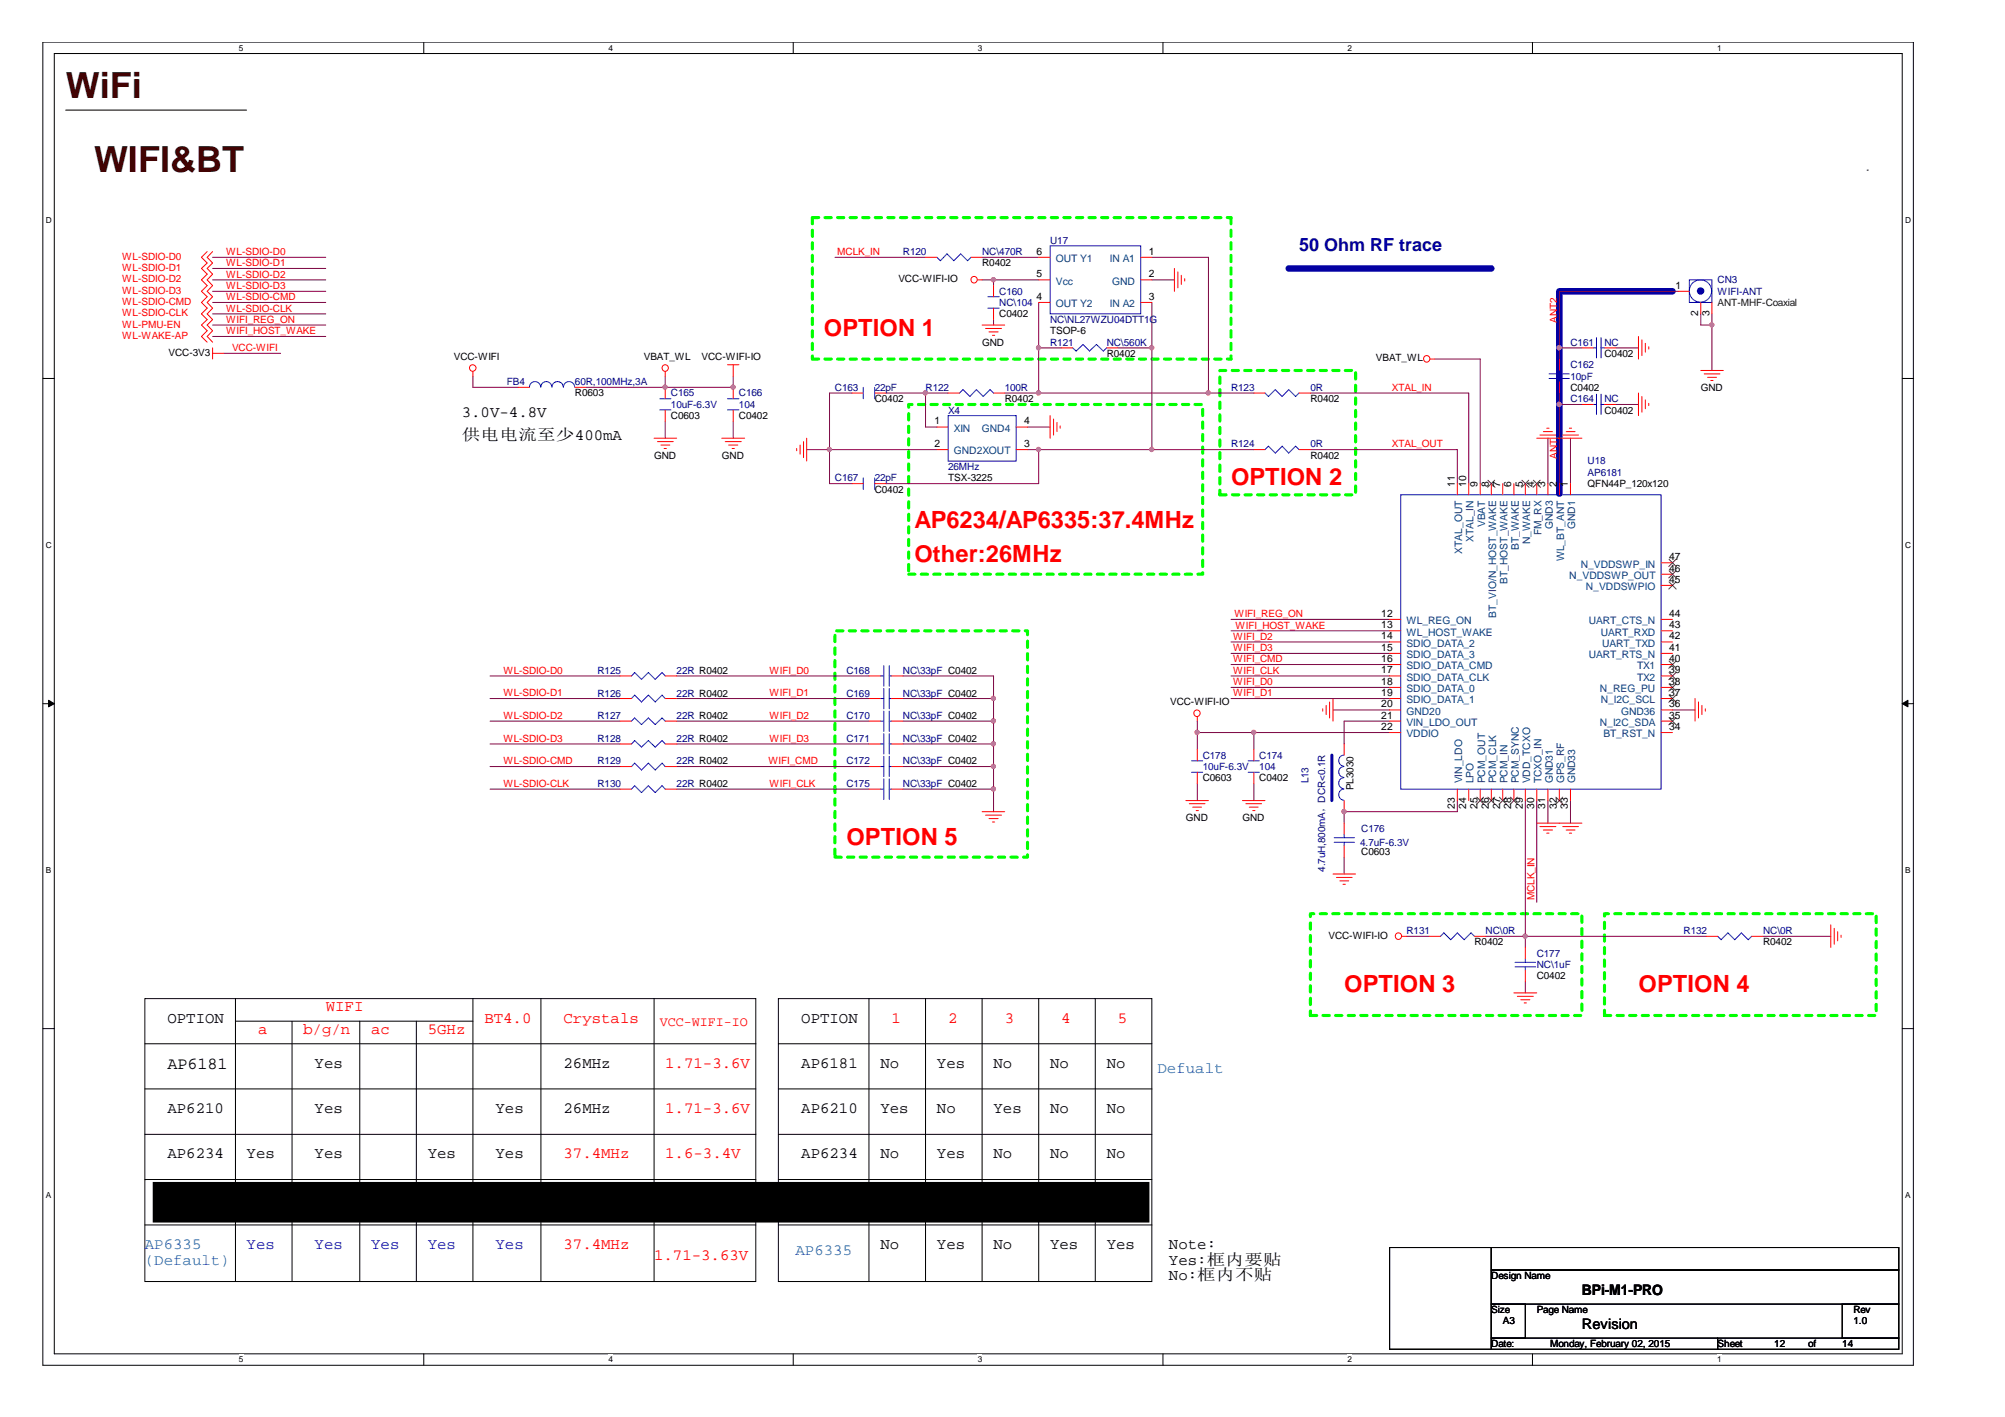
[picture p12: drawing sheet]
<svg xmlns="http://www.w3.org/2000/svg" width="297mm" height="210mm" viewBox="0 0 297 210" stroke-linecap="round" stroke-linejoin="round" font-family="sans-serif">
<path d="M6.3 6.2h277.2v196h-277.2zM8 7.9h273.8v192.6h-273.8z" fill="none" stroke="#000" stroke-width=".15"/>
<g fill="#fff">
<path d="M35.4 6.4h.6v1.4h-.6z"/>
<path d="M35.4 200.7h.6v1.4h-.6z"/>
</g>
<path d="M62.8 6.2v1.7M62.8 200.5v1.7" fill="none" stroke="#000" stroke-width=".15"/>
<g fill="#fff">
<path d="M90.1 6.4h.7v1.4h-.7z"/>
<path d="M90.1 200.7h.7v1.4h-.7z"/>
</g>
<path d="M117.5 6.2v1.7M117.5 200.5v1.7" fill="none" stroke="#000" stroke-width=".15"/>
<g fill="#fff">
<path d="M144.9 6.4h.6v1.4h-.6z"/>
<path d="M144.9 200.7h.6v1.4h-.6z"/>
</g>
<path d="M172.3 6.2v1.7M172.3 200.5v1.7" fill="none" stroke="#000" stroke-width=".15"/>
<g fill="#fff">
<path d="M199.6 6.4h.7v1.4h-.7z"/>
<path d="M199.6 200.7h.7v1.4h-.7z"/>
</g>
<path d="M227 6.2v1.7M227 200.5v1.7" fill="none" stroke="#000" stroke-width=".15"/>
<g fill="#fff">
<path d="M254.4 6.4h.6v1.4h-.6z"/>
<path d="M254.4 200.7h.6v1.4h-.6z"/>
<path d="M6.8 31.9h.8v1.4h-.8z"/>
<path d="M282.2 31.9h.9v1.4h-.9z"/>
<path d="M6.8 80.1h.8v1.4h-.8z"/>
<path d="M282.2 80.1h.9v1.4h-.9z"/>
</g>
<path d="M6.3 56.1h1.7M281.8 56.1h1.7" fill="none" stroke="#000" stroke-width=".15"/>
<g fill="#fff">
<path d="M6.8 128.2h.7v1.4h-.7z"/>
<path d="M282.2 128.2h.8v1.4h-.8z"/>
</g>
<path d="M6.3 104.2h1.7M281.8 104.2h1.7" fill="none" stroke="#000" stroke-width=".15"/>
<g fill="#000" stroke="#000" stroke-width=".15">
<path d="M7.2 103.7l.8 .5-.8 .5z" fill-rule="evenodd"/>
<path d="M281.8 104.2l.9-.5v1z" fill-rule="evenodd"/>
</g>
<g fill="#fff">
<path d="M6.8 176.4h.7v1.4h-.7z"/>
<path d="M282.2 176.4h.8v1.4h-.8z"/>
</g>
<g fill="none" stroke="#000" stroke-width=".15">
<path d="M9.7 16.3h26.8M276.6 25.2h.2M6.3 152.4h1.7M21.5 147.9h90.5v41.9h-90.5zM21.5 154.6h90.5M34.9 151.3h35.2M34.9 147.9v41.9M43.3 151.3v38.5M53.3 151.3v38.5M61.7 151.3v38.5M70.1 147.9v41.9M80.1 147.9v41.9"/>
<path d="M96.9 147.9v41.9M115.3 147.9h55.3v41.9h-55.3zM115.3 154.6h55.3M128.7 147.9v41.9M137.1 147.9v41.9M145.5 147.9v41.9M153.9 147.9v41.9M162.3 147.9v41.9M281.8 152.4h1.7M21.5 174.7h90.5M21.5 161.3h90.5M21.5 168h90.5"/>
<path d="M115.3 174.7h55.3M115.3 161.3h55.3M115.3 168h55.3M21.5 181.5h90.5M115.3 181.5h55.3M205.9 184.8h15v15.1h-15zM220.9 184.8h60.4v3.3h-60.4zM220.9 188.1h60.4v5.1h-60.4zM220.9 193.2h5.1v5h-5.1zM220.9 198.2h33.6v1.7h-33.6zM254.5 198.2h26.8v1.7h-26.8zM272.9 193.2h8.4v5h-8.4z"/>
</g>
<path d="M120.4 32.2h62M120.4 32.2v21M182.4 32.2v21M120.4 53.2h62M134.6 59.9h43.6v25.2h-43.6zM180.7 54.9h20.1v18.4h-20.1zM123.7 93.4h28.5v33.6h-28.5zM194.1 135.4h40.3v15h-40.3zM237.7 135.4h40.3v15h-40.3z" fill="none" stroke="#0f0" stroke-width=".47" stroke-dasharray=".9 .9"/>
<path d="M190.9 39.8h30M231 43.2v29.9M231.2 43.2h16.6" fill="none" stroke="#0000a0" stroke-width=".97"/>
<path d="M23.1 175.6h146.7v5h-146.7z" fill-rule="evenodd" fill="#000" stroke="#000" stroke-width=".97"/>
<g fill="none" stroke="#800040" stroke-width=".15">
<path d="M31.5 38.1h16.8M31.5 39.8h16.8M123.7 38.1h13.4M145.5 38.1h8.4M170.6 38.1h8.4v20.1M31.5 48.1h16.8M31.5 49.8h16.8M31.5 41.5h16.8M31.5 43.2h16.8M31.5 44.8h16.8M31.5 46.5h16.8M33.2 52.3h8.4"/>
<path d="M70.1 55.7v1.7h6.7M98.6 55.7v1.7M108.6 55.7v1.7h-21.8M126.2 58.2h-3.3v13.4h3.3M131.3 58.2h9.2M137.1 58.2v5.1h1.7M145.5 41.5h8.4M147.2 41.5v.8M147.2 47.3v.8M148.8 58.2h37M153.9 44.8v13.4M153.9 51.5h3.3"/>
<path d="M165.6 51.5h5M170.6 41.5h3.4M170.6 44.8v21.8M194.1 58.2h23.5v13.4M212.6 53.2h6.7v18.4M231 51.5h3.4M231 59.9h3.4M231 58.2v13.4M239.4 51.5h3.3M239.4 59.9h3.3M248.6 43.2h-17.6v10M252 46.5v1.6h1.6"/>
<path d="M253.6 46.5v8.4M98.6 62.4v2.5M108.6 62.4v2.5M119.5 66.6h19.3M152.2 66.6h33.6M152.2 63.3h3.4M153.9 66.6v5h-22.6M194.1 66.6h21.8v5M229.3 64.9v6.7M232.7 64.9v6.7M182.4 98.4h23.5M182.4 91.8h23.5"/>
<path d="M182.4 95.1h23.5M182.4 96.8h23.5M182.4 93.4h23.5M72.6 113.6h19.3M72.6 100.1h19.3M72.6 103.5h19.3M72.6 106.8h19.3M72.6 110.2h19.3M72.6 116.9h19.3M100.2 113.6h28.5M100.2 100.1h28.5M100.2 103.5h28.5"/>
<path d="M100.2 106.8h28.5M100.2 110.2h28.5M100.2 116.9h28.5M133.8 113.6h13.4M133.8 100.1h13.4v20.1M133.8 103.5h13.4M133.8 106.8h13.4M133.8 110.2h13.4M133.8 116.9h13.4M177.4 108.5h28.5M177.4 106.8v4.2M177.4 116v2.6"/>
<path d="M182.4 100.1h23.5M182.4 103.5h23.5M182.4 101.8h23.5M185.8 108.5v2.5M185.8 116v2.6M197.5 105.2h8.4M205.9 106.8h-6.8v3.4M215.9 118.6v1.6h-16.8v1.7M226 118.6v21.7M227.7 118.6v15.1M229.3 118.6v3.3M232.7 118.6v3.3"/>
<path d="M247.8 105.2h3.3M199.1 127v2.5M208.4 138.7h3.3M220.1 138.7h32.7M261.2 138.7h10M226 145.4v1.7"/>
</g>
<g fill="#f0f" stroke="#f0f" stroke-width=".15">
<circle cx="185.7" cy="108.5" r=".32"/>
<circle cx="153.9" cy="66.6" r=".32"/>
<circle cx="122.9" cy="66.6" r=".32"/>
<circle cx="170.6" cy="66.6" r=".32"/>
<circle cx="179" cy="58.2" r=".32"/>
<circle cx="147.2" cy="41.4" r=".32"/>
<circle cx="170.6" cy="51.5" r=".32"/>
<circle cx="226" cy="138.7" r=".32"/>
<circle cx="153.9" cy="58.2" r=".32"/>
<circle cx="153.9" cy="51.5" r=".32"/>
<circle cx="231" cy="59.9" r=".32"/>
<circle cx="231" cy="51.5" r=".32"/>
<circle cx="137.1" cy="58.2" r=".32"/>
<circle cx="199.1" cy="120.2" r=".32"/>
<circle cx="98.5" cy="57.3" r=".32"/>
<circle cx="147.2" cy="116.9" r=".32"/>
<circle cx="147.2" cy="113.5" r=".32"/>
<circle cx="147.2" cy="110.2" r=".32"/>
<circle cx="147.2" cy="106.8" r=".32"/>
<circle cx="147.2" cy="103.5" r=".32"/>
<circle cx="253.6" cy="48.1" r=".32"/>
<circle cx="108.6" cy="57.3" r=".32"/>
<circle cx="177.4" cy="108.5" r=".32"/>
</g>
<g fill="none" stroke="#f00" stroke-width=".15">
<path d="M30.7 37.3l-.9 .8 .9 .9-.9 .8 .9 .8-.9 .9 .9 .8-.9 .9 .9 .8-.9 .8 .9 .8-.9 .9 .9 .8-.9 .8 .9 .9-.9 .8 .9 .9M31.5 37.3l-.8 .8 .8 .9-.8 .8 .8 .8-.8 .9 .8 .8-.8 .9 .8 .8-.8 .8 .8 .8-.8 .9 .8 .8-.8 .8 .8 .9-.8 .8 .8 .9M137.1 38.1h1.7M143.8 38.1h1.7M153.9 38.1h1.7M169 38.1h1.6M174 39.8v3.4M31.5 52.3h1.7M31.5 51.5v1.7M70.1 55v.7M76.8 57.4h1.6M85.2 57.4h1.6"/>
<path d="M98.6 55v.7M98.6 57.4v1.7M107.8 54h1.7M108.6 54v1.7M108.6 57.4v1.7M126.2 58.2h1.7M129.6 58.2h1.7M140.5 58.2h1.7M144.8 41.5h.7M145.5 48.1h3.3M146 48.7h2.4M146.5 49.2h1.4"/>
<path d="M147 49.7h.4M147.2 58.2h1.6M147.2 42.3v1.7M147.2 45.6v1.7M153.9 41.5h1.7M153.9 44.8h1.7M157.2 51.5h1.7M164 51.5h1.6M169 41.5h1.6M169 44.8h1.6M174.5 40.3v2.3M175 40.8v1.3"/>
<path d="M175.5 41.3v.3M185.8 58.2h1.6M192.4 58.2h1.7M211.9 53.2h.7M231 53.2v1.7M231 56.5v1.7M234.4 59.9h1.7M234.4 51.5h1.7M237.7 59.9h1.7M237.7 51.5h1.7M242.7 49.8v3.4M242.7 58.2v3.4"/>
<path d="M243.2 50.3v2.4M243.2 58.7v2.4M243.8 50.9v1.3M243.8 59.2v1.4M244.3 51.4v.3M244.3 59.7v.4M248.6 43.2h1.7M252 54.9h3.3M252 44.8v1.7M252.5 55.4h2.3M253 55.9h1.3M253.4 56.4h.4"/>
<path d="M253.6 44.8v1.7M96.9 64.9h3.3M97.4 65.4h2.3M97.9 65.9h1.3M98.4 66.4h.3M98.6 60.7v1.7M106.9 64.9h3.4M107.4 65.4h2.4M107.9 65.9h1.4M108.5 66.4h.3M108.6 60.7v1.7M118 66.4v.4"/>
<path d="M118.5 65.9v1.4M119 65.4v2.4M119.5 64.9v3.4M126.2 71.6h1.7M129.6 71.6h1.7M138.8 66.6h1.7M138.8 63.3h1.7M150.5 66.6h1.7M150.5 63.3h1.7M155.6 61.6v3.3M156.1 62.1v2.3M156.6 62.6v1.3"/>
<path d="M157.1 63.1v.3M185.8 66.6h1.6M192.4 66.6h1.7M215.9 71.6v1.7M217.6 71.6v1.7M219.3 71.6v1.7M220.9 71.6v1.7M222.6 71.6v1.7M224.3 71.6v1.7M226 71.6v1.7M227.7 64.9h6.7M227.7 71.6v1.7"/>
<path d="M228.1 64.4h2.4M228.6 63.9h1.4M229.2 63.4h.3M229.3 71.6v1.7M231 71.6v1.7M231.5 64.4h2.3M232 63.9h1.3M232.5 63.4h.3M232.7 71.6v1.7M205.9 98.4h1.6M205.9 93.4h1.6M205.9 95.1h1.6"/>
<path d="M205.9 96.8h1.6M205.9 91.8h1.6M246.1 98.4h1.7M246.1 93.4h1.7M246.1 95.1h1.7M246.1 96.8h1.7M246.1 91.8h1.7M246.1 86.7h1.7M246.1 85.1h1.7M246.1 83.4h1.7M91.9 100.1h1.7M91.9 116.9h1.7"/>
<path d="M91.9 106.8h1.7M91.9 113.6h1.7M91.9 110.2h1.7M91.9 103.5h1.7M98.6 100.1h1.6M98.6 116.9h1.6M98.6 106.8h1.6M98.6 113.6h1.6M98.6 110.2h1.6M98.6 103.5h1.6M128.7 100.1h1.7M128.7 116.9h1.7"/>
<path d="M128.7 106.8h1.7M128.7 113.6h1.7M128.7 110.2h1.7M128.7 103.5h1.7M132.1 100.1h1.7M132.1 116.9h1.7M132.1 106.8h1.7M132.1 113.6h1.7M132.1 110.2h1.7M132.1 103.5h1.7M175.7 118.6h3.3M176.2 119.1h2.3"/>
<path d="M176.7 119.6h1.3M177.4 106.2v.6M177.4 111v1.7M177.4 114.4v1.6M184.1 118.6h3.3M184.6 119.1h2.3M185.1 119.6h1.3M185.8 111v1.7M185.8 114.4v1.6M196 105v.3M196.5 104.5v1.3M197 104v2.4"/>
<path d="M197.5 103.5v3.3M199.1 110.2v1.7M199.1 118.6v1.6M205.9 100.1h1.6M205.9 106.8h1.6M205.9 103.5h1.6M205.9 101.8h1.6M205.9 105.2h1.6M205.9 108.5h1.6M215.9 116.9v1.7M217.6 116.9v1.7M219.3 116.9v1.7"/>
<path d="M220.9 116.9v1.7M222.6 116.9v1.7M224.3 116.9v1.7M226 116.9v1.7M227.7 116.9v1.7M229.3 116.9v1.7M231 116.9v1.7M232.7 116.9v1.7M246.1 100.1h1.7M246.1 106.8h1.7M246.1 103.5h1.7M246.1 101.8h1.7"/>
<path d="M246.1 105.2h1.7M246.1 108.5h1.7M251.1 103.5v3.3M251.6 104v2.4M252.1 104.5v1.3M252.6 105v.3M145.5 120.2h3.3M146 120.7h2.4M146.5 121.3h1.4M147 121.8h.4M177.2 120.1h.3M185.6 120.1h.3"/>
<path d="M197.5 129.5h3.3M198 130h2.3M198.5 130.5h1.3M199 131h.3M199.1 121.9v1.7M199.1 125.3v1.7M207.7 138.7h.7M211.7 138.7h1.7M218.4 138.7h1.7M227.7 121.9h6.7M228.1 122.4h2.4M228.6 123h1.4"/>
<path d="M229.2 123.4h.3M231.5 122.4h2.3M232 123h1.3M232.5 123.4h.3M252.8 138.7h1.7M259.5 138.7h1.7M271.2 137v3.3M271.7 137.5v2.4M272.2 138v1.4M272.8 138.5v.4M224.3 147.1h3.4M224.8 147.6h2.4"/>
<path d="M225.3 148.1h1.4M225.8 148.6h.3M226 140.3v1.7M226 143.7v1.7"/>
<circle cx="70" cy="54.5" r=".49"/>
<circle cx="98.5" cy="54.5" r=".48"/>
<circle cx="144.3" cy="41.4" r=".48"/>
<circle cx="211.4" cy="53.2" r=".48"/>
<circle cx="177.3" cy="105.7" r=".48"/>
<circle cx="207.2" cy="138.7" r=".48"/>
</g>
<g fill="none" stroke="#00f" stroke-width=".15">
<path d="M138.8 38.1l.5 .5 1-1 1 1 1-1 1 1 .5-.5M155.6 36.4h13.4v10.1h-13.4zM78.4 57.3a.83 .83 0 0 1 .9-.8 .83 .83 0 0 1 .8 .8M80.1 57.3a.8 .8 0 0 1 .8-.8 .8 .8 0 0 1 .8 .8M81.8 57.3a.83 .83 0 0 1 .8-.8 .83 .83 0 0 1 .8 .8M83.5 57.3a.83 .83 0 0 1 .8-.8 .83 .83 0 0 1 .8 .8M97.7 59.1h1.7M107.8 59.1h1.7M127.9 57.4v1.7M129.6 57.4v1.7M142.2 58.2l.5-.5 1 1 1-1 1 1 1-1 .5 .5M146.3 45.6h1.7"/>
<path d="M146.3 44h1.7M158.9 51.5l.5 .5 1-1 1 1 1-1 1 1 .6-.5M187.4 58.2l.5 .5 1-1 1 1 1-1 1 1 .5-.5M229.5 55.4h3M229.5 56.1h3M231 54.9v.5M231 56.1v.4M236.1 59.9h.4M236.1 51.5h.4M236.5 50v3M236.5 58.4v3M237.2 50v3"/>
<path d="M237.2 58.4v3M237.2 59.9h.5M237.2 51.5h.5M250.3 41.5h3.3v3.3h-3.3zM97.7 60.7h1.7M107.8 60.7h1.7M127.9 70.8v1.7M129.6 70.8v1.7M140.5 61.6h10v6.7h-10zM187.4 66.6l.5-.5 1 1 1-1 1 1 1-1 .5 .5M207.5 73.3h38.6v43.6h-38.6zM130.9 98.6v3.1"/>
<path d="M131.7 98.6v3.1M93.6 106.8l.4-.4 1 .9 1.1-.9 1 .9 1-.9 .5 .4M93.6 100.1l.4-.5 1 1 1.1-1 1 1 1-1 .5 .5M93.6 116.9l.4-.5 1 1 1.1-1 1 1 1-1 .5 .5M93.6 110.2l.4-.5 1 1 1.1-1 1 1 1-1 .5 .5M93.6 113.6l.4-.6 1 1.1 1.1-1.1 1 1.1 1-1.1 .5 .6M93.6 103.5l.4-.5 1 1 1.1-1 1 1 1-1 .5 .5M130.4 100.1h.5M130.4 106.8h.5M130.4 116.9h.5M130.4 113.6h.5M130.4 103.5h.5"/>
<path d="M130.4 110.2h.5M130.9 102v3M130.9 105.3v3M130.9 108.7v3M130.9 112v3M130.9 115.4v3M131.7 100.1h.4M131.7 102v3M131.7 105.3v3M131.7 108.7v3M131.7 112v3M131.7 115.4v3"/>
<path d="M131.7 106.8h.4M131.7 116.9h.4M131.7 113.6h.4M131.7 103.5h.4M131.7 110.2h.4M176.5 114.4h1.7M176.5 112.7h1.7M184.9 114.4h1.7M184.9 112.7h1.7M199.1 116.9a.83 .83 0 0 0-.8 .8 .83 .83 0 0 0 .8 .8M199.1 115.2a.83 .83 0 0 0-.8 .8 .83 .83 0 0 0 .8 .9M199.1 113.6a.81 .81 0 0 0-.8 .8 .81 .81 0 0 0 .8 .8"/>
<path d="M199.1 111.9a.83 .83 0 0 0-.8 .8 .83 .83 0 0 0 .8 .8M197.7 124.1h3M197.7 124.8h3M199.1 123.6v.5M199.1 124.8v.5M213.4 138.7l.5-.5 1 1 1-1 1 1 1-1 .5 .5M254.5 138.7l.5 .5 1-1 1 1 1-1 1 1 .5-.5M224.5 142.6h3M224.5 143.2h3M226 142v.6M226 143.2v.5"/>
<circle cx="251.9" cy="43.1" r="1.65"/>
</g>
<path d="M197.3 111.9v6.7" fill="none" stroke="#00f" stroke-width=".47"/>
<circle cx="252" cy="43.1" r=".48" fill="#00f" stroke="#00f" stroke-width=".15"/>
<g fill="none" stroke="#804000" stroke-width=".15">
<path d="M220.4 71.1l1.1 1.1M221.4 71.1l-1 1.1M225.5 71.1l1 1.1M226.5 71.1l-1.1 1.1M227.2 71.1l1 1.1M228.2 71.1l-1.1 1.1M247.3 99.6l1 1.1M247.3 97.9l1 1.1M247.3 86.2l1 1.1M247.3 84.6l1 1M247.3 82.9l1 1M248.3 99.6l-1.1 1.1"/>
<path d="M248.3 97.9l-1.1 1.1M248.3 86.2l-1.1 1.1M248.3 84.6l-1.1 1M248.3 82.9l-1.1 1M218.8 118.1l1 1M219.8 118.1l-1.1 1M220.4 118.1l1.1 1M221.4 118.1l-1 1M222.1 118.1l1.1 1M223.1 118.1l-1 1M223.8 118.1l1 1M224.8 118.1l-1.1 1"/>
<path d="M230.5 118.1l1.1 1M231.5 118.1l-1 1M247.3 103l1 1M247.3 106.3l1 1.1M247.3 101.3l1 1.1M248.3 103l-1.1 1M248.3 106.3l-1.1 1.1M248.3 101.3l-1.1 1.1"/>
</g>
<g font-size="5.3" fill="#400000">
<text x="9.7" y="14.5">WiFi</text>
<text x="13.9" y="25.4">WIFI&amp;BT</text>
</g>
<g font-size="3.5" fill="#f00">
<text x="122" y="49.8">OPTION 1</text>
<text x="182.4" y="71.9">OPTION 2</text>
<text x="135.5" y="78.2">AP6234/AP6335:37.4MHz</text>
<text x="135.5" y="83.3">Other:26MHz</text>
<text x="125.4" y="125.2">OPTION 5</text>
<text x="199.1" y="147">OPTION 3</text>
<text x="242.7" y="147">OPTION 4</text>
</g>
<text font-size="2.7" fill="#000080" x="192.4" y="37.2">50 Ohm RF trace</text>
<text font-size="2.5" x="24.8" y="158.3">AP6181</text>
<g font-size="2.3">
<text x="68.4" y="65.2">供电电流至少400mA</text>
<text x="68.4" y="61.8">3.0V-4.8V</text>
<text x="24.8" y="151.5">OPTION</text>
<text x="118.7" y="151.5">OPTION</text>
<text x="46.6" y="158.2">Yes</text>
<text x="83.5" y="158.2">26MHz</text>
<text x="118.7" y="158.2">AP6181</text>
<text x="130.4" y="158.2">No</text>
<text x="138.8" y="158.2">Yes</text>
<text x="147.2" y="158.2">No</text>
<text x="155.6" y="158.2">No</text>
<text x="164" y="158.2">No</text>
<text x="24.8" y="164.9">AP6210</text>
<text x="46.6" y="164.9">Yes</text>
<text x="73.4" y="164.9">Yes</text>
<text x="83.5" y="164.9">26MHz</text>
<text x="118.7" y="164.9">AP6210</text>
<text x="130.4" y="164.9">Yes</text>
<text x="138.8" y="164.9">No</text>
<text x="147.2" y="164.9">Yes</text>
<text x="155.6" y="164.9">No</text>
<text x="164" y="164.9">No</text>
<text x="24.8" y="171.6">AP6234</text>
<text x="36.5" y="171.6">Yes</text>
<text x="46.6" y="171.6">Yes</text>
<text x="63.4" y="171.6">Yes</text>
<text x="73.4" y="171.6">Yes</text>
<text x="118.7" y="171.6">AP6234</text>
<text x="130.4" y="171.6">No</text>
<text x="138.8" y="171.6">Yes</text>
<text x="147.2" y="171.6">No</text>
<text x="155.6" y="171.6">No</text>
<text x="164" y="171.6">No</text>
<text x="130.4" y="185">No</text>
<text x="138.8" y="185">Yes</text>
<text x="147.2" y="185">No</text>
<text x="155.6" y="185">Yes</text>
<text x="164" y="185">Yes</text>
<text x="173.2" y="185">Note:</text>
<text x="173.2" y="187.3">Yes:框内要贴</text>
<text x="173.2" y="189.7">No:框内不贴</text>
</g>
<g font-size="2.3" fill="#f00">
<text x="48.3" y="149.8">WIFI</text>
<text x="38.2" y="153.2">a</text>
<text x="44.9" y="153.2">b/g/n</text>
<text x="55" y="153.2">ac</text>
<text x="63.4" y="153.2">5GHz</text>
<text x="71.8" y="151.5">BT4.0</text>
<text x="83.5" y="151.5">Crystals</text>
<text x="132.1" y="151.5">1</text>
<text x="140.5" y="151.5">2</text>
<text x="148.8" y="151.5">3</text>
<text x="157.2" y="151.5">4</text>
<text x="165.6" y="151.5">5</text>
<text x="98.6" y="158.2">1.71-3.6V</text>
<text x="98.6" y="164.9">1.71-3.6V</text>
<text x="83.5" y="171.6">37.4MHz</text>
<text x="98.6" y="171.6">1.6-3.4V</text>
<text x="83.5" y="185">37.4MHz</text>
<text x="96.9" y="186.7">1.71-3.63V</text>
</g>
<g font-size="2.3" fill="#0080ff">
<text x="171.5" y="159">Defualt</text>
<text x="21.5" y="185">AP6335</text>
<text x="117.9" y="185.9">AP6335</text>
<text x="21.5" y="187.3">(Default)</text>
</g>
<g font-size="2.3" fill="#00f">
<text x="36.5" y="185">Yes</text>
<text x="46.6" y="185">Yes</text>
<text x="55" y="185">Yes</text>
<text x="63.4" y="185">Yes</text>
<text x="73.4" y="185">Yes</text>
</g>
<g font-size="2.2">
<text x="234.4" y="191.9">BPi-M1-PRO</text>
<text x="234.4" y="196.8">Revision</text>
</g>
<text font-size="2" fill="#f00" x="97.7" y="152">VCC-WIFI-IO</text>
<g font-size="1.5" fill="#f00">
<text x="18.1" y="38.5">WL-SDIO-D0</text>
<text x="18.1" y="40.1">WL-SDIO-D1</text>
<text x="18.1" y="41.8">WL-SDIO-D2</text>
<text x="33.5" y="41.1">WL-SDIO-D2</text>
<text x="33.5" y="37.8">WL-SDIO-D0</text>
<text x="33.5" y="39.4">WL-SDIO-D1</text>
<text x="124" y="37.8">MCLK_IN</text>
<text x="18.1" y="46.8">WL-SDIO-CLK</text>
<text x="18.1" y="45.1">WL-SDIO-CMD</text>
<text x="18.1" y="43.5">WL-SDIO-D3</text>
<text x="33.5" y="47.8">WIFI_REG_ON</text>
<text x="33.5" y="44.5">WL-SDIO-CMD</text>
<text x="33.5" y="46.2">WL-SDIO-CLK</text>
<text x="33.5" y="42.8">WL-SDIO-D3</text>
<text x="230.7" y="47.8" transform="rotate(-90 230.7 47.8)">ANT2</text>
<text x="18.1" y="48.5">WL-PMU-EN</text>
<text x="18.1" y="50.2">WL-WAKE-AP</text>
<text x="33.5" y="49.5">WIFI_HOST_WAKE</text>
<text x="34.4" y="52">VCC-WIFI</text>
<text x="206.2" y="57.9">XTAL_IN</text>
<text x="206.2" y="66.3">XTAL_OUT</text>
<text x="230.7" y="68" transform="rotate(-90 230.7 68)">ANT</text>
<text x="182.7" y="94.8">WIFI_D2</text>
<text x="182.9" y="91.4">WIFI_REG_ON</text>
<text x="183" y="93.1">WIFI_HOST_WAKE</text>
<text x="74.6" y="99.8">WL-SDIO-D0</text>
<text x="114" y="99.8">WIFI_D0</text>
<text x="182.7" y="98.1">WIFI_CMD</text>
<text x="182.7" y="99.8">WIFI_CLK</text>
<text x="182.7" y="101.5">WIFI_D0</text>
<text x="182.7" y="96.4">WIFI_D3</text>
<text x="74.6" y="106.5">WL-SDIO-D2</text>
<text x="74.6" y="103.1">WL-SDIO-D1</text>
<text x="114" y="103.1">WIFI_D1</text>
<text x="114" y="106.5">WIFI_D2</text>
<text x="182.7" y="103.1">WIFI_D1</text>
<text x="74.6" y="113.2">WL-SDIO-CMD</text>
<text x="74.6" y="109.9">WL-SDIO-D3</text>
<text x="113.8" y="113.2">WIFI_CMD</text>
<text x="114" y="109.9">WIFI_D3</text>
<text x="74.6" y="116.6">WL-SDIO-CLK</text>
<text x="114" y="116.6">WIFI_CLK</text>
<text x="227.3" y="133.3" transform="rotate(-90 227.3 133.3)">MCLK_IN</text>
</g>
<g font-size="1.5">
<text x="133.1" y="41.8">VCC-WIFI-IO</text>
<text x="145.5" y="39.5">R0402</text>
<text x="153.5" y="41.1">5</text>
<text x="153.5" y="37.7">6</text>
<text x="170.2" y="37.7">1</text>
<text x="170.2" y="41.1">2</text>
<text x="148" y="47">C0402</text>
<text x="153.5" y="44.4">4</text>
<text x="170.2" y="44.4">3</text>
<text x="248.2" y="42.8">1</text>
<text x="251.6" y="46.8" transform="rotate(-90 251.6 46.8)">2</text>
<text x="253.2" y="46.8" transform="rotate(-90 253.2 46.8)">3</text>
<text x="25" y="52.7">VCC-3V3</text>
<text x="67.2" y="53.4">VCC-WIFI</text>
<text x="95.4" y="53.4">VBAT_WL</text>
<text x="103.9" y="53.4">VCC-WIFI-IO</text>
<text x="145.5" y="51.2">GND</text>
<text x="155.6" y="49.5">TSOP-6</text>
<text x="164" y="52.9">R0402</text>
<text x="203.8" y="53.5">VBAT_WL</text>
<text x="237.7" y="52.9">C0402</text>
<text x="85.2" y="58.7">R0603</text>
<text x="129.6" y="59.6">C0402</text>
<text x="148.8" y="59.6">R0402</text>
<text x="194.1" y="59.6">R0402</text>
<text x="232.7" y="57.9">C0402</text>
<text x="252" y="57.9">GND</text>
<text x="99.4" y="62.1">C0603</text>
<text x="109.5" y="62.1">C0402</text>
<text x="138.4" y="62.9">1</text>
<text x="151.7" y="62.9">4</text>
<text x="237.7" y="61.3">C0402</text>
<text x="96.9" y="68">GND</text>
<text x="106.9" y="68">GND</text>
<text x="138.4" y="66.2">2</text>
<text x="140.5" y="71.3">TSX-3225</text>
<text x="151.7" y="66.2">3</text>
<text x="194.1" y="68">R0402</text>
<text x="129.6" y="73">C0402</text>
<text x="215.5" y="72.1" transform="rotate(-90 215.5 72.1)">11</text>
<text x="217.2" y="72.1" transform="rotate(-90 217.2 72.1)">10</text>
<text x="218.9" y="72.1" transform="rotate(-90 218.9 72.1)">9</text>
<text x="220.6" y="72.1" transform="rotate(-90 220.6 72.1)">8</text>
<text x="222.2" y="72.1" transform="rotate(-90 222.2 72.1)">7</text>
<text x="223.9" y="72.1" transform="rotate(-90 223.9 72.1)">6</text>
<text x="225.6" y="72.1" transform="rotate(-90 225.6 72.1)">5</text>
<text x="227.3" y="72.1" transform="rotate(-90 227.3 72.1)">4</text>
<text x="228.9" y="72.1" transform="rotate(-90 228.9 72.1)">3</text>
<text x="230.6" y="72.1" transform="rotate(-90 230.6 72.1)">2</text>
<text x="232.3" y="72.1" transform="rotate(-90 232.3 72.1)">1</text>
<text x="235.2" y="72.2">QFN44P_120x120</text>
<text x="247.3" y="83">47</text>
<text x="247.3" y="86.3">45</text>
<text x="247.3" y="84.7">46</text>
<text x="204.6" y="93.1">13</text>
<text x="204.6" y="94.7">14</text>
<text x="204.6" y="91.4">12</text>
<text x="247.3" y="93.1">43</text>
<text x="247.3" y="94.7">42</text>
<text x="247.3" y="91.4">44</text>
<text x="204.6" y="101.4">18</text>
<text x="204.6" y="99.8">17</text>
<text x="204.6" y="98.1">16</text>
<text x="204.6" y="96.4">15</text>
<text x="247.3" y="99.8">39</text>
<text x="247.3" y="101.4">38</text>
<text x="247.3" y="98.1">40</text>
<text x="247.3" y="96.4">41</text>
<text x="173.4" y="104.5">VCC-WIFI-IO</text>
<text x="204.6" y="103.1">19</text>
<text x="204.6" y="104.8">20</text>
<text x="204.6" y="106.4">21</text>
<text x="247.3" y="103.1">37</text>
<text x="247.3" y="106.4">35</text>
<text x="247.3" y="104.8">36</text>
<text x="204.6" y="108.1">22</text>
<text x="247.3" y="108.1">34</text>
<text x="178.2" y="115.8">C0603</text>
<text x="186.6" y="115.8">C0402</text>
<text x="200.5" y="117.1" transform="rotate(-90 200.5 117.1)">PL3030</text>
<text x="215.5" y="119.8" transform="rotate(-90 215.5 119.8)">23</text>
<text x="217.2" y="119.8" transform="rotate(-90 217.2 119.8)">24</text>
<text x="218.9" y="119.8" transform="rotate(-90 218.9 119.8)">25</text>
<text x="220.6" y="119.8" transform="rotate(-90 220.6 119.8)">26</text>
<text x="222.2" y="119.8" transform="rotate(-90 222.2 119.8)">27</text>
<text x="223.9" y="119.8" transform="rotate(-90 223.9 119.8)">28</text>
<text x="225.6" y="119.8" transform="rotate(-90 225.6 119.8)">29</text>
<text x="227.3" y="119.8" transform="rotate(-90 227.3 119.8)">30</text>
<text x="228.9" y="119.8" transform="rotate(-90 228.9 119.8)">31</text>
<text x="230.6" y="119.8" transform="rotate(-90 230.6 119.8)">32</text>
<text x="232.3" y="119.8" transform="rotate(-90 232.3 119.8)">33</text>
<text x="175.7" y="121.6">GND</text>
<text x="184.1" y="121.6">GND</text>
<text x="201.7" y="126.6">C0603</text>
<text x="196.8" y="139">VCC-WIFI-IO</text>
<text x="218.4" y="140.1">R0402</text>
<text x="261.2" y="140.1">R0402</text>
<text x="227.7" y="145.1">C0402</text>
<text x="220.9" y="189.5">Design Name</text>
<text x="220.9" y="194.5">Size</text>
<text x="222.6" y="196.2">A3</text>
<text x="227.7" y="194.5">Page Name</text>
<text x="274.6" y="194.5">Rev</text>
<text x="274.6" y="196.2">1.0</text>
<text x="220.9" y="199.6">Date:</text>
<text x="229.7" y="199.6">Monday, February 02, 2015</text>
<text x="254.5" y="199.6">Sheet</text>
<text x="262.8" y="199.6">12</text>
<text x="267.9" y="199.6">of</text>
<text x="272.9" y="199.6">14</text>
</g>
<g font-size="1.5" fill="#000080">
<text x="133.8" y="37.8">R120</text>
<text x="145.5" y="37.8">NC\470R</text>
<text x="155.6" y="36.1">U17</text>
<text x="254.5" y="42">CN3</text>
<text x="148" y="43.7">C160</text>
<text x="148" y="45.3">NC\104</text>
<text x="155.6" y="47.9">NC\NL27WZU04DTT1G</text>
<text x="254.5" y="43.7">WIFI-ANT</text>
<text x="155.6" y="51.2">R121</text>
<text x="164" y="51.2">NC\560K</text>
<text x="232.7" y="51.2">C161</text>
<text x="237.7" y="51.2">NC</text>
<text x="75.1" y="57.1">FB4</text>
<text x="85.2" y="57.1">60R,100MHz,3A</text>
<text x="99.4" y="58.7">C165</text>
<text x="109.5" y="58.7">C166</text>
<text x="123.7" y="57.9">C163</text>
<text x="129.6" y="57.9">22pF</text>
<text x="137.1" y="57.9">R122</text>
<text x="148.8" y="57.9">100R</text>
<text x="182.4" y="57.9">R123</text>
<text x="194.1" y="57.9">0R</text>
<text x="232.7" y="59.6">C164</text>
<text x="232.7" y="54.5">C162</text>
<text x="232.7" y="56.2">10pF</text>
<text x="237.7" y="59.6">NC</text>
<text x="99.4" y="60.4">10uF-6.3V</text>
<text x="109.5" y="60.4">104</text>
<text x="140.5" y="61.3">X4</text>
<text x="123.7" y="71.3">C167</text>
<text x="129.6" y="71.3">22pF</text>
<text x="140.5" y="69.7">26MHz</text>
<text x="182.4" y="66.3">R124</text>
<text x="194.1" y="66.3">0R</text>
<text x="235.2" y="68.8">U18</text>
<text x="235.2" y="70.5">AP6181</text>
<text x="88.5" y="99.8">R125</text>
<text x="100.2" y="99.8">22R R0402</text>
<text x="125.4" y="99.8">C168</text>
<text x="133.8" y="99.8">NC\33pF C0402</text>
<text x="88.5" y="106.5">R127</text>
<text x="88.5" y="103.2">R126</text>
<text x="100.2" y="106.5">22R R0402</text>
<text x="100.2" y="103.2">22R R0402</text>
<text x="125.4" y="106.5">C170</text>
<text x="125.4" y="103.2">C169</text>
<text x="133.8" y="106.5">NC\33pF C0402</text>
<text x="133.8" y="103.2">NC\33pF C0402</text>
<text x="88.5" y="109.9">R128</text>
<text x="88.5" y="113.2">R129</text>
<text x="100.2" y="109.9">22R R0402</text>
<text x="100.2" y="113.2">22R R0402</text>
<text x="125.4" y="113.2">C172</text>
<text x="125.4" y="109.9">C171</text>
<text x="133.8" y="113.2">NC\33pF C0402</text>
<text x="133.8" y="109.9">NC\33pF C0402</text>
<text x="178.2" y="112.4">C178</text>
<text x="186.6" y="112.4">C174</text>
<text x="88.5" y="116.6">R130</text>
<text x="100.2" y="116.6">22R R0402</text>
<text x="125.4" y="116.6">C175</text>
<text x="133.8" y="116.6">NC\33pF C0402</text>
<text x="178.2" y="114.1">10uF-6.3V</text>
<text x="186.6" y="114.1">104</text>
<text x="193.8" y="116" transform="rotate(-90 193.8 116)">L13</text>
<text x="201.5" y="125.3">4.7uF-6.3V</text>
<text x="201.7" y="123.3">C176</text>
<text x="196.3" y="129.1" transform="rotate(-90 196.3 129.1)">4.7uH,800mA，DCR&lt;0.1R</text>
<text x="208.4" y="138.4">R131</text>
<text x="220.1" y="138.4">NC\0R</text>
<text x="227.7" y="141.7">C177</text>
<text x="227.7" y="143.4">NC\1uF</text>
<text x="249.4" y="138.4">R132</text>
<text x="261.2" y="138.4">NC\0R</text>
</g>
<g font-size="1.5" fill="#004080">
<text x="156.4" y="38.8">OUT Y1</text>
<text x="164.4" y="38.8">IN A1</text>
<text x="156.4" y="45.5">OUT Y2</text>
<text x="156.4" y="42.2">Vcc</text>
<text x="164.4" y="45.5">IN A2</text>
<text x="164.8" y="42.2">GND</text>
<text x="141.3" y="64">XIN</text>
<text x="145.5" y="64">GND4</text>
<text x="141.3" y="67.3">GND2XOUT</text>
<text x="216.6" y="82" transform="rotate(-90 216.6 82)">XTAL_OUT</text>
<text x="218.3" y="80.3" transform="rotate(-90 218.3 80.3)">XTAL_IN</text>
<text x="220" y="78.1" transform="rotate(-90 220 78.1)">VBAT</text>
<text x="225" y="81.4" transform="rotate(-90 225 81.4)">BT_WAKE</text>
<text x="226.7" y="80.6" transform="rotate(-90 226.7 80.6)">N_WAKE</text>
<text x="228.4" y="79.3" transform="rotate(-90 228.4 79.3)">FM_RX</text>
<text x="230" y="78.4" transform="rotate(-90 230 78.4)">GND3</text>
<text x="231.7" y="83.1" transform="rotate(-90 231.7 83.1)">WL_BT_ANT</text>
<text x="233.4" y="78.4" transform="rotate(-90 233.4 78.4)">GND1</text>
<text x="223.4" y="86.5" transform="rotate(-90 223.4 86.5)">BT_HOST_WAKE</text>
<text x="232.5" y="85.8">N_VDDSWP_OUT</text>
<text x="234.2" y="84.1">N_VDDSWP_IN</text>
<text x="234.9" y="87.4">N_VDDSWPIO</text>
<text x="208.4" y="94.2">WL_HOST_WAKE</text>
<text x="208.4" y="95.8">SDIO_DATA_2</text>
<text x="208.4" y="92.5">WL_REG_ON</text>
<text x="221.7" y="91.5" transform="rotate(-90 221.7 91.5)">BT_VIO/N_HOST_WAKE</text>
<text x="235.4" y="92.5">UART_CTS_N</text>
<text x="237.2" y="94.2">UART_RXD</text>
<text x="237.4" y="95.8">UART_TXD</text>
<text x="208.4" y="100.9">SDIO_DATA_CLK</text>
<text x="208.4" y="99.2">SDIO_DATA_CMD</text>
<text x="208.4" y="97.5">SDIO_DATA_3</text>
<text x="235.4" y="97.5">UART_RTS_N</text>
<text x="242.5" y="100.9">TX2</text>
<text x="242.5" y="99.2">TX1</text>
<text x="208.4" y="102.5">SDIO_DATA_0</text>
<text x="208.4" y="104.2">SDIO_DATA_1</text>
<text x="208.4" y="105.9">GND20</text>
<text x="208.4" y="107.5">VIN_LDO_OUT</text>
<text x="237" y="107.5">N_I2C_SDA</text>
<text x="237" y="102.5">N_REG_PU</text>
<text x="237.2" y="104.2">N_I2C_SCL</text>
<text x="240.2" y="105.9">GND36</text>
<text x="208.4" y="109.2">VDDIO</text>
<text x="237.5" y="109.2">BT_RST_N</text>
<text x="216.6" y="116" transform="rotate(-90 216.6 116)">VIN_LDO</text>
<text x="218.3" y="116" transform="rotate(-90 218.3 116)">LPO</text>
<text x="220" y="116" transform="rotate(-90 220 116)">PCM_OUT</text>
<text x="221.7" y="116" transform="rotate(-90 221.7 116)">PCM_CLK</text>
<text x="223.4" y="116" transform="rotate(-90 223.4 116)">PCM_IN</text>
<text x="225" y="116" transform="rotate(-90 225 116)">PCM_SYNC</text>
<text x="226.7" y="116" transform="rotate(-90 226.7 116)">VDD_TCXO</text>
<text x="228.4" y="116" transform="rotate(-90 228.4 116)">TCXO_IN</text>
<text x="230" y="116" transform="rotate(-90 230 116)">GND31</text>
<text x="231.7" y="116" transform="rotate(-90 231.7 116)">GPS_RF</text>
<text x="233.4" y="116" transform="rotate(-90 233.4 116)">GND33</text>
</g>
<text font-size="1.5" fill="#004000" x="254.5" y="45.3">ANT-MHF-Coaxial</text>
<g font-size="1.2">
<text x="35.4" y="7.5">5</text>
<text x="90.1" y="7.5">4</text>
<text x="144.9" y="7.5">3</text>
<text x="199.6" y="7.5">2</text>
<text x="254.4" y="7.5">1</text>
<text x="6.8" y="33.1">D</text>
<text x="282.2" y="33.1">D</text>
<text x="6.8" y="81.2">C</text>
<text x="282.2" y="81.2">C</text>
<text x="6.8" y="129.4">B</text>
<text x="282.2" y="129.4">B</text>
<text x="6.8" y="177.5">A</text>
<text x="282.2" y="177.5">A</text>
<text x="35.4" y="201.8">5</text>
<text x="90.1" y="201.8">4</text>
<text x="144.9" y="201.8">3</text>
<text x="199.6" y="201.8">2</text>
<text x="254.4" y="201.8">1</text>
</g>
</svg>
